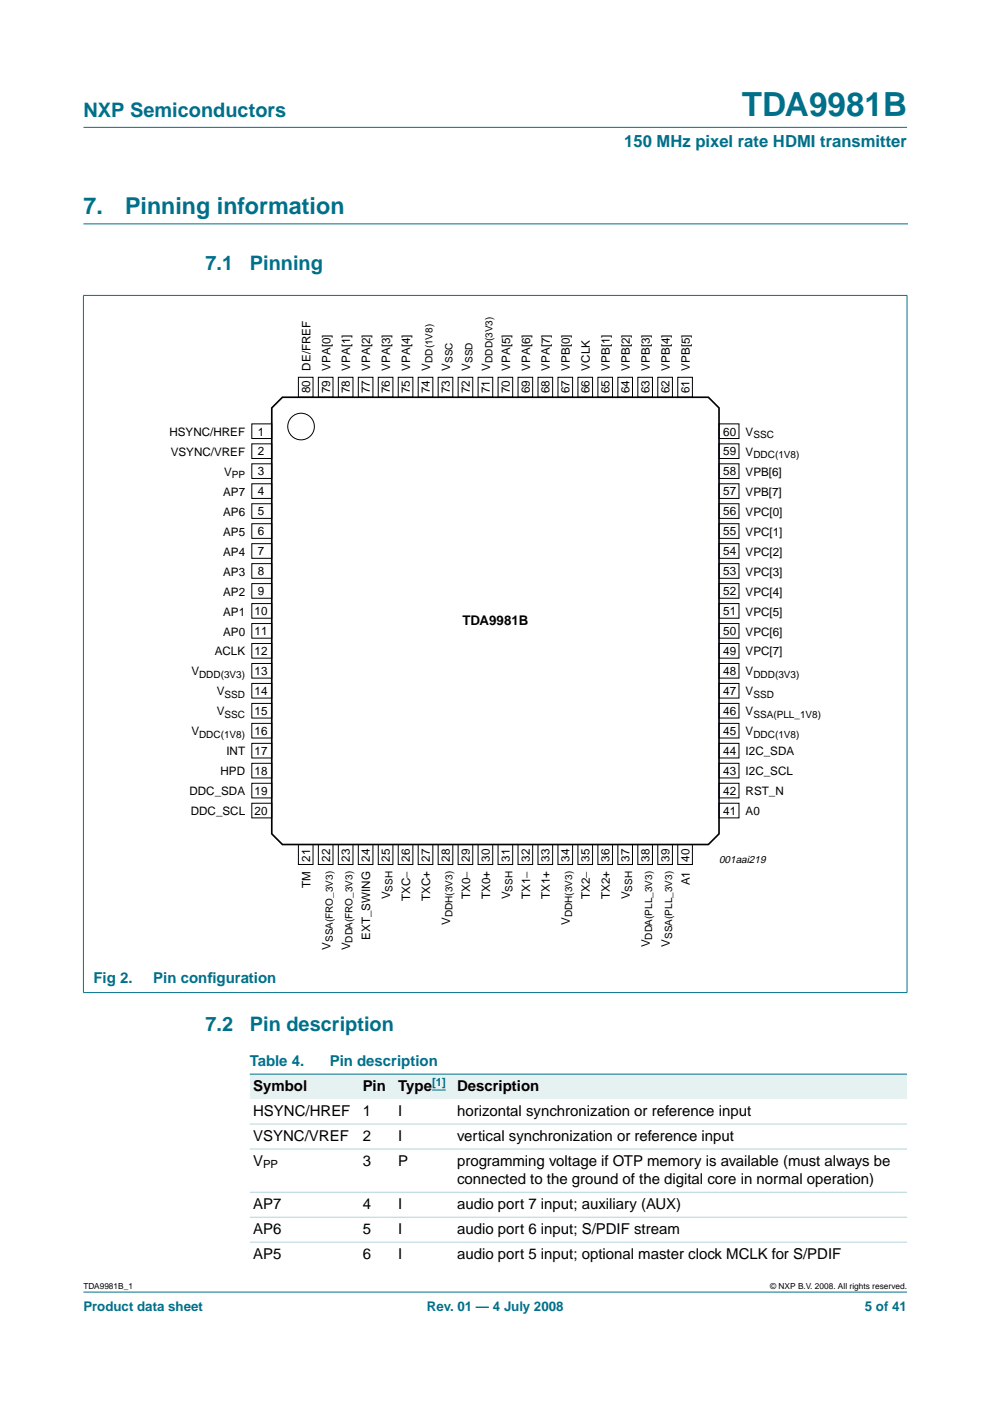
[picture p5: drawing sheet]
<svg xmlns="http://www.w3.org/2000/svg" width="210mm" height="297mm" viewBox="0 0 210 297" stroke-linecap="round" stroke-linejoin="round" font-family="sans-serif">
<g fill="#00708a" stroke="#00708a" stroke-width=".21">
<path d="M17.7 273.9h174.6z"/>
<path d="M17.7 27h174.6z"/>
<path d="M17.7 62.7v147.7z"/>
<path d="M192.3 62.7v147.7z"/>
<path d="M17.6 62.6h174.8z"/>
<path d="M17.6 210.4h174.8z"/>
</g>
<path d="M17.7 47.5h174.7" fill="none" stroke="#00708a" stroke-width=".21"/>
<g fill="none" stroke="#000" stroke-width=".21">
<path d="M63.3 80h3.1v4.2h-3.1zM67.5 80h3.1v4.2h-3.1zM71.7 80h3.1v4.2h-3.1zM76 80h3.1v4.2h-3.1zM80.2 80h3.1v4.2h-3.1zM84.4 80h3.1v4.2h-3.1zM88.7 80h3.1v4.2h-3.1zM92.9 80h3.1v4.2h-3.1zM97.1 80h3.1v4.2h-3.1zM101.4 80h3.1v4.2h-3.1zM105.6 80h3.1v4.2h-3.1zM109.8 80h3.1v4.2h-3.1z"/>
<path d="M114.1 80h3.1v4.2h-3.1zM118.3 80h3.1v4.2h-3.1zM122.5 80h3.1v4.2h-3.1zM126.8 80h3.1v4.2h-3.1zM131 80h3.1v4.2h-3.1zM135.2 80h3.1v4.2h-3.1zM139.5 80h3.1v4.2h-3.1zM143.7 80h3.1v4.2h-3.1zM53.4 89.9h4.2v3.1h-4.2zM53.4 94.1h4.2v3.1h-4.2zM53.4 98.3h4.2v3.1h-4.2zM152.4 89.9h4.3v3.1h-4.3z"/>
<path d="M152.4 94.1h4.3v3.1h-4.3zM152.4 98.3h4.3v3.1h-4.3zM53.4 102.6h4.2v3.1h-4.2zM53.4 106.8h4.2v3.1h-4.2zM53.4 111h4.2v3.1h-4.2zM53.4 115.3h4.2v3.1h-4.2zM53.4 119.5h4.2v3.1h-4.2zM152.4 102.6h4.3v3.1h-4.3zM152.4 106.8h4.3v3.1h-4.3zM152.4 111h4.3v3.1h-4.3zM152.4 115.3h4.3v3.1h-4.3zM152.4 119.5h4.3v3.1h-4.3z"/>
<path d="M53.4 123.7h4.2v3.1h-4.2zM53.4 128h4.2v3.1h-4.2zM53.4 132.2h4.2v3.1h-4.2zM53.4 136.4h4.2v3.1h-4.2zM152.4 123.7h4.3v3.1h-4.3zM152.4 128h4.3v3.1h-4.3zM152.4 132.2h4.3v3.1h-4.3zM152.4 136.4h4.3v3.1h-4.3zM53.4 140.7h4.2v3.1h-4.2zM53.4 144.9h4.2v3.1h-4.2zM53.4 149.1h4.2v3.1h-4.2zM53.4 153.4h4.2v3.1h-4.2z"/>
<path d="M53.4 157.6h4.2v3.1h-4.2zM152.4 140.7h4.3v3.1h-4.3zM152.4 144.9h4.3v3.1h-4.3zM152.4 149.1h4.3v3.1h-4.3zM152.4 153.4h4.3v3.1h-4.3zM152.4 157.6h4.3v3.1h-4.3zM53.4 161.8h4.2v3.1h-4.2zM53.4 166.1h4.2v3.1h-4.2zM53.4 170.3h4.2v3.1h-4.2zM63.3 179.1h3.1v4.2h-3.1zM67.5 179.1h3.1v4.2h-3.1zM71.7 179.1h3.1v4.2h-3.1z"/>
<path d="M76 179.1h3.1v4.2h-3.1zM80.2 179.1h3.1v4.2h-3.1zM84.4 179.1h3.1v4.2h-3.1zM88.7 179.1h3.1v4.2h-3.1zM92.9 179.1h3.1v4.2h-3.1zM97.1 179.1h3.1v4.2h-3.1zM101.4 179.1h3.1v4.2h-3.1zM105.6 179.1h3.1v4.2h-3.1zM109.8 179.1h3.1v4.2h-3.1zM114.1 179.1h3.1v4.2h-3.1zM118.3 179.1h3.1v4.2h-3.1zM122.5 179.1h3.1v4.2h-3.1z"/>
<path d="M126.8 179.1h3.1v4.2h-3.1zM131 179.1h3.1v4.2h-3.1zM135.2 179.1h3.1v4.2h-3.1zM139.5 179.1h3.1v4.2h-3.1zM143.7 179.1h3.1v4.2h-3.1zM152.4 161.8h4.3v3.1h-4.3zM152.4 166.1h4.3v3.1h-4.3zM152.4 170.3h4.3v3.1h-4.3z"/>
<circle cx="63.8" cy="90.4" r="2.82"/>
</g>
<path d="M59.9 84.2h90.3l2.2 2.3v90.3l-2.2 2.3h-90.3l-2.3-2.3v-90.3z" fill="none" stroke="#000" stroke-width=".35"/>
<g fill="#e6f2f2">
<path d="M53 227.7h23.2v5.3h-23.2z" fill-rule="evenodd"/>
<path d="M76.2 227.7h7.5v5.3h-7.5z" fill-rule="evenodd"/>
<path d="M83.7 227.7h12.5v5.3h-12.5z" fill-rule="evenodd"/>
</g>
<path d="M91.6 231.1h2.9z" fill="#00f" stroke="#00f" stroke-width=".21"/>
<path d="M96.2 227.7h96.1v5.3h-96.1z" fill-rule="evenodd" fill="#e6f2f2"/>
<path d="M53 227.7h139.3z" fill="#00708a" stroke="#00708a" stroke-width=".21"/>
<g fill="#b3d4db" stroke="#b3d4db" stroke-width=".21">
<path d="M53 238.3h139.3z"/>
<path d="M53 243.6h139.3z"/>
<path d="M53 252.8h139.3z"/>
<path d="M53 258.1h139.3z"/>
<path d="M53 263.4h139.3z"/>
</g>
<text font-size="7.1" fill="#00708a" x="157.3" y="24.7">TDA9981B</text>
<g font-size="4.9" fill="#00708a">
<text x="17.7" y="45.5">7.</text>
<text x="26.5" y="45.5">Pinning information</text>
</g>
<g font-size="4.2" fill="#00708a">
<text x="17.7" y="24.9">NXP Semiconductors</text>
<text x="43.6" y="57.3">7.1</text>
<text x="53" y="57.3">Pinning</text>
<text x="43.6" y="218.6">7.2</text>
<text x="53" y="218.6">Pin description</text>
</g>
<text font-size="3.5" fill="#00708a" x="132.4" y="31.1">150 MHz pixel rate HDMI transmitter</text>
<g font-size="3.2" fill="#00708a">
<text x="19.8" y="208.3">Fig 2.</text>
<text x="32.5" y="208.3">Pin conf</text>
<text x="44" y="208.3">iguration</text>
<text x="53" y="226">Table 4.</text>
<text x="69.9" y="226">Pin description</text>
</g>
<g font-size="3.2">
<text x="53.7" y="231.3">Symbol</text>
<text x="76.9" y="231.3">Pin</text>
<text x="84.4" y="231.3">Type</text>
<text x="96.9" y="231.3">Description</text>
<text x="53.7" y="236.6">HSYNC/HREF</text>
<text x="76.9" y="236.6">1</text>
<text x="84.4" y="236.6">I</text>
<text x="96.9" y="236.6">horizontal synchronization or reference input</text>
<text x="53.7" y="241.8">VSYNC/VREF</text>
<text x="76.9" y="241.8">2</text>
<text x="84.4" y="241.8">I</text>
<text x="96.9" y="241.8">vertical synchronization or reference input</text>
<text x="53.7" y="247.1">V</text>
<text x="76.9" y="247.1">3</text>
<text x="84.4" y="247.1">P</text>
<text x="96.9" y="247.1">programming voltage if OTP memory is available (must always be</text>
<text x="96.9" y="251">connected to the ground of the digital core in normal operation)</text>
<text x="53.7" y="256.3">AP7</text>
<text x="76.9" y="256.3">4</text>
<text x="84.4" y="256.3">I</text>
<text x="96.9" y="256.3">audio port 7 input; auxiliary (AUX)</text>
<text x="53.7" y="261.6">AP6</text>
<text x="76.9" y="261.6">5</text>
<text x="84.4" y="261.6">I</text>
<text x="96.9" y="261.6">audio port 6 input; S/PDIF stream</text>
<text x="53.7" y="266.9">AP5</text>
<text x="76.9" y="266.9">6</text>
<text x="84.4" y="266.9">I</text>
<text x="96.9" y="266.9">audio port 5 input; optional master clock MCLK for S/PDIF</text>
</g>
<text font-size="2.8" x="98" y="132.5">TDA9981B</text>
<g font-size="2.8" fill="#00708a">
<text x="17.7" y="278">Product data sheet</text>
<text x="90.5" y="278">Rev. 01 — 4 July 2008</text>
<text x="183.4" y="278">5 of 41</text>
</g>
<g font-size="2.5">
<text x="65.7" y="83.3" transform="rotate(-90 65.7 83.3)">80</text>
<text x="65.8" y="78.6" transform="rotate(-90 65.8 78.6)">DE/FREF</text>
<text x="70" y="83.3" transform="rotate(-90 70 83.3)">79</text>
<text x="70" y="78.6" transform="rotate(-90 70 78.6)">VPA[0]</text>
<text x="74.2" y="83.3" transform="rotate(-90 74.2 83.3)">78</text>
<text x="74.3" y="78.6" transform="rotate(-90 74.3 78.6)">VPA[1]</text>
<text x="78.4" y="83.3" transform="rotate(-90 78.4 83.3)">77</text>
<text x="78.5" y="78.6" transform="rotate(-90 78.5 78.6)">VPA[2]</text>
<text x="82.7" y="83.3" transform="rotate(-90 82.7 83.3)">76</text>
<text x="82.7" y="78.6" transform="rotate(-90 82.7 78.6)">VPA[3]</text>
<text x="86.9" y="83.3" transform="rotate(-90 86.9 83.3)">75</text>
<text x="87" y="78.6" transform="rotate(-90 87 78.6)">VPA[4]</text>
<text x="91.1" y="83.3" transform="rotate(-90 91.1 83.3)">74</text>
<text x="91.2" y="78.6" transform="rotate(-90 91.2 78.6)">V</text>
<text x="95.4" y="83.3" transform="rotate(-90 95.4 83.3)">73</text>
<text x="95.4" y="78.6" transform="rotate(-90 95.4 78.6)">V</text>
<text x="99.6" y="83.3" transform="rotate(-90 99.6 83.3)">72</text>
<text x="99.7" y="78.6" transform="rotate(-90 99.7 78.6)">V</text>
<text x="103.8" y="83.3" transform="rotate(-90 103.8 83.3)">71</text>
<text x="103.9" y="78.6" transform="rotate(-90 103.9 78.6)">V</text>
<text x="108.1" y="83.3" transform="rotate(-90 108.1 83.3)">70</text>
<text x="108.1" y="78.6" transform="rotate(-90 108.1 78.6)">VPA[5]</text>
<text x="112.3" y="83.3" transform="rotate(-90 112.3 83.3)">69</text>
<text x="112.4" y="78.6" transform="rotate(-90 112.4 78.6)">VPA[6]</text>
<text x="116.5" y="83.3" transform="rotate(-90 116.5 83.3)">68</text>
<text x="116.6" y="78.6" transform="rotate(-90 116.6 78.6)">VPA[7]</text>
<text x="120.8" y="83.3" transform="rotate(-90 120.8 83.3)">67</text>
<text x="120.8" y="78.6" transform="rotate(-90 120.8 78.6)">VPB[0]</text>
<text x="125" y="83.3" transform="rotate(-90 125 83.3)">66</text>
<text x="125.1" y="78.6" transform="rotate(-90 125.1 78.6)">VCLK</text>
<text x="129.2" y="83.3" transform="rotate(-90 129.2 83.3)">65</text>
<text x="129.3" y="78.6" transform="rotate(-90 129.3 78.6)">VPB[1]</text>
<text x="133.5" y="83.3" transform="rotate(-90 133.5 83.3)">64</text>
<text x="133.5" y="78.6" transform="rotate(-90 133.5 78.6)">VPB[2]</text>
<text x="137.7" y="83.3" transform="rotate(-90 137.7 83.3)">63</text>
<text x="137.8" y="78.6" transform="rotate(-90 137.8 78.6)">VPB[3]</text>
<text x="141.9" y="83.3" transform="rotate(-90 141.9 83.3)">62</text>
<text x="142" y="78.6" transform="rotate(-90 142 78.6)">VPB[4]</text>
<text x="146.2" y="83.3" transform="rotate(-90 146.2 83.3)">61</text>
<text x="146.2" y="78.6" transform="rotate(-90 146.2 78.6)">VPB[5]</text>
<text x="35.9" y="92.4">HSYNC/HREF</text>
<text x="54.7" y="92.3">1</text>
<text x="153.3" y="92.3">60</text>
<text x="158.1" y="92.4">V</text>
<text x="36.2" y="96.6">VSYNC/VREF</text>
<text x="47.5" y="100.9">V</text>
<text x="54.7" y="96.6">2</text>
<text x="54.7" y="100.8">3</text>
<text x="153.3" y="96.6">59</text>
<text x="153.3" y="100.8">58</text>
<text x="158.1" y="100.9">VPB[6]</text>
<text x="158.1" y="96.6">V</text>
<text x="47.3" y="105.1">AP7</text>
<text x="54.7" y="105">4</text>
<text x="153.3" y="105">57</text>
<text x="158.1" y="105.1">VPB[7]</text>
<text x="47.3" y="109.3">AP6</text>
<text x="47.3" y="113.6">AP5</text>
<text x="54.7" y="109.3">5</text>
<text x="54.7" y="113.5">6</text>
<text x="153.3" y="109.3">56</text>
<text x="153.3" y="113.5">55</text>
<text x="158.1" y="109.3">VPC[0]</text>
<text x="158.1" y="113.6">VPC[1]</text>
<text x="47.3" y="117.8">AP4</text>
<text x="54.7" y="117.7">7</text>
<text x="153.3" y="117.7">54</text>
<text x="158.1" y="117.8">VPC[2]</text>
<text x="47.3" y="122">AP3</text>
<text x="54.7" y="122">8</text>
<text x="153.3" y="122">53</text>
<text x="158.1" y="122">VPC[3]</text>
<text x="47.3" y="126.3">AP2</text>
<text x="47.3" y="130.5">AP1</text>
<text x="54" y="130.4">10</text>
<text x="54.7" y="126.2">9</text>
<text x="153.3" y="126.2">52</text>
<text x="153.3" y="130.4">51</text>
<text x="158.1" y="126.3">VPC[4]</text>
<text x="158.1" y="130.5">VPC[5]</text>
<text x="47.3" y="134.7">AP0</text>
<text x="54" y="134.7">11</text>
<text x="153.3" y="134.7">50</text>
<text x="158.1" y="134.7">VPC[6]</text>
<text x="40.6" y="143.2">V</text>
<text x="45.5" y="139">ACLK</text>
<text x="54" y="138.9">12</text>
<text x="54" y="143.1">13</text>
<text x="153.3" y="138.9">49</text>
<text x="153.3" y="143.1">48</text>
<text x="158.1" y="139">VPC[7]</text>
<text x="158.1" y="143.2">V</text>
<text x="46" y="147.4">V</text>
<text x="54" y="147.4">14</text>
<text x="153.3" y="147.4">47</text>
<text x="158.1" y="147.4">V</text>
<text x="40.6" y="155.9">V</text>
<text x="46" y="151.7">V</text>
<text x="54" y="151.6">15</text>
<text x="54" y="155.8">16</text>
<text x="153.3" y="151.6">46</text>
<text x="153.3" y="155.8">45</text>
<text x="158.1" y="151.7">V</text>
<text x="158.1" y="155.9">V</text>
<text x="48" y="160.1">INT</text>
<text x="54" y="160.1">17</text>
<text x="153.3" y="160.1">44</text>
<text x="158.1" y="160.1">I2C_SDA</text>
<text x="46.8" y="164.4">HPD</text>
<text x="54" y="164.3">18</text>
<text x="153.3" y="164.3">43</text>
<text x="158.1" y="164.4">I2C_SCL</text>
<text x="40.2" y="168.6">DDC_SDA</text>
<text x="40.5" y="172.8">DDC_SCL</text>
<text x="54" y="168.5">19</text>
<text x="54" y="172.8">20</text>
<text x="153.3" y="168.5">42</text>
<text x="153.3" y="172.8">41</text>
<text x="158.1" y="168.6">RST_N</text>
<text x="158.1" y="172.8">A0</text>
<text x="65.7" y="182.7" transform="rotate(-90 65.7 182.7)">21</text>
<text x="70" y="182.7" transform="rotate(-90 70 182.7)">22</text>
<text x="74.2" y="182.7" transform="rotate(-90 74.2 182.7)">23</text>
<text x="78.4" y="182.7" transform="rotate(-90 78.4 182.7)">24</text>
<text x="82.7" y="182.7" transform="rotate(-90 82.7 182.7)">25</text>
<text x="86.9" y="182.7" transform="rotate(-90 86.9 182.7)">26</text>
<text x="91.1" y="182.7" transform="rotate(-90 91.1 182.7)">27</text>
<text x="95.4" y="182.7" transform="rotate(-90 95.4 182.7)">28</text>
<text x="99.6" y="182.7" transform="rotate(-90 99.6 182.7)">29</text>
<text x="103.8" y="182.7" transform="rotate(-90 103.8 182.7)">30</text>
<text x="108.1" y="182.7" transform="rotate(-90 108.1 182.7)">31</text>
<text x="112.3" y="182.7" transform="rotate(-90 112.3 182.7)">32</text>
<text x="116.5" y="182.7" transform="rotate(-90 116.5 182.7)">33</text>
<text x="120.8" y="182.7" transform="rotate(-90 120.8 182.7)">34</text>
<text x="125" y="182.7" transform="rotate(-90 125 182.7)">35</text>
<text x="129.2" y="182.7" transform="rotate(-90 129.2 182.7)">36</text>
<text x="133.5" y="182.7" transform="rotate(-90 133.5 182.7)">37</text>
<text x="137.7" y="182.7" transform="rotate(-90 137.7 182.7)">38</text>
<text x="141.9" y="182.7" transform="rotate(-90 141.9 182.7)">39</text>
<text x="146.2" y="182.7" transform="rotate(-90 146.2 182.7)">40</text>
<text x="65.8" y="188.3" transform="rotate(-90 65.8 188.3)">TM</text>
<text x="82.7" y="190.7" transform="rotate(-90 82.7 190.7)">V</text>
<text x="87" y="191" transform="rotate(-90 87 191)">TXC−</text>
<text x="91.2" y="191.1" transform="rotate(-90 91.2 191.1)">TXC+</text>
<text x="99.7" y="190.6" transform="rotate(-90 99.7 190.6)">TX0−</text>
<text x="103.9" y="190.7" transform="rotate(-90 103.9 190.7)">TX0+</text>
<text x="108.1" y="190.7" transform="rotate(-90 108.1 190.7)">V</text>
<text x="112.4" y="190.6" transform="rotate(-90 112.4 190.6)">TX1−</text>
<text x="116.6" y="190.7" transform="rotate(-90 116.6 190.7)">TX1+</text>
<text x="125.1" y="190.6" transform="rotate(-90 125.1 190.6)">TX2−</text>
<text x="129.3" y="190.7" transform="rotate(-90 129.3 190.7)">TX2+</text>
<text x="133.5" y="190.7" transform="rotate(-90 133.5 190.7)">V</text>
<text x="146.2" y="187.7" transform="rotate(-90 146.2 187.7)">A1</text>
<text x="95.4" y="196.1" transform="rotate(-90 95.4 196.1)">V</text>
<text x="120.8" y="196.1" transform="rotate(-90 120.8 196.1)">V</text>
<text x="70" y="201.4" transform="rotate(-90 70 201.4)">V</text>
<text x="74.3" y="201.5" transform="rotate(-90 74.3 201.5)">V</text>
<text x="78.5" y="199.2" transform="rotate(-90 78.5 199.2)">EXT_SWING</text>
<text x="137.8" y="200.8" transform="rotate(-90 137.8 200.8)">V</text>
<text x="142" y="200.7" transform="rotate(-90 142 200.7)">V</text>
</g>
<text font-size="2.4" fill="#00f" x="91.6" y="230.3">[1]</text>
<text font-size="2.4" x="55.8" y="247.7">PP</text>
<text font-size="2.2" x="152.4" y="183">001aai219</text>
<g font-size="2.1">
<text x="91.7" y="76.9" transform="rotate(-90 91.7 76.9)">DD(1V8)</text>
<text x="95.9" y="76.9" transform="rotate(-90 95.9 76.9)">SSC</text>
<text x="100.2" y="76.9" transform="rotate(-90 100.2 76.9)">SSD</text>
<text x="104.4" y="76.9" transform="rotate(-90 104.4 76.9)">DDD(3V3)</text>
<text x="159.7" y="92.9">SSC</text>
<text x="49.2" y="101.4">PP</text>
<text x="159.7" y="97.1">DDC(1V8)</text>
<text x="42.2" y="143.7">DDD(3V3)</text>
<text x="159.7" y="143.7">DDD(3V3)</text>
<text x="47.6" y="147.9">SSD</text>
<text x="159.7" y="147.9">SSD</text>
<text x="47.6" y="152.2">SSC</text>
<text x="159.7" y="152.2">SSA(PLL_1V8)</text>
<text x="42.2" y="156.4">DDC(1V8)</text>
<text x="159.7" y="156.4">DDC(1V8)</text>
<text x="83.2" y="189" transform="rotate(-90 83.2 189)">SSH</text>
<text x="108.6" y="189" transform="rotate(-90 108.6 189)">SSH</text>
<text x="134" y="189" transform="rotate(-90 134 189)">SSH</text>
<text x="95.9" y="194.5" transform="rotate(-90 95.9 194.5)">DDH(3V3)</text>
<text x="121.3" y="194.5" transform="rotate(-90 121.3 194.5)">DDH(3V3)</text>
<text x="70.5" y="199.7" transform="rotate(-90 70.5 199.7)">SSA(FRO_3V3)</text>
<text x="74.8" y="199.9" transform="rotate(-90 74.8 199.9)">DDA(FRO_3V3)</text>
<text x="138.3" y="199.2" transform="rotate(-90 138.3 199.2)">DDA(PLL_3V3)</text>
<text x="142.5" y="199" transform="rotate(-90 142.5 199)">SSA(PLL_3V3)</text>
</g>
<g font-size="1.8">
<text x="17.7" y="273.4">TDA9981B_1</text>
<text x="163.3" y="273.4">© NXP B.V. 2008. All rights reserved.</text>
</g>
</svg>
